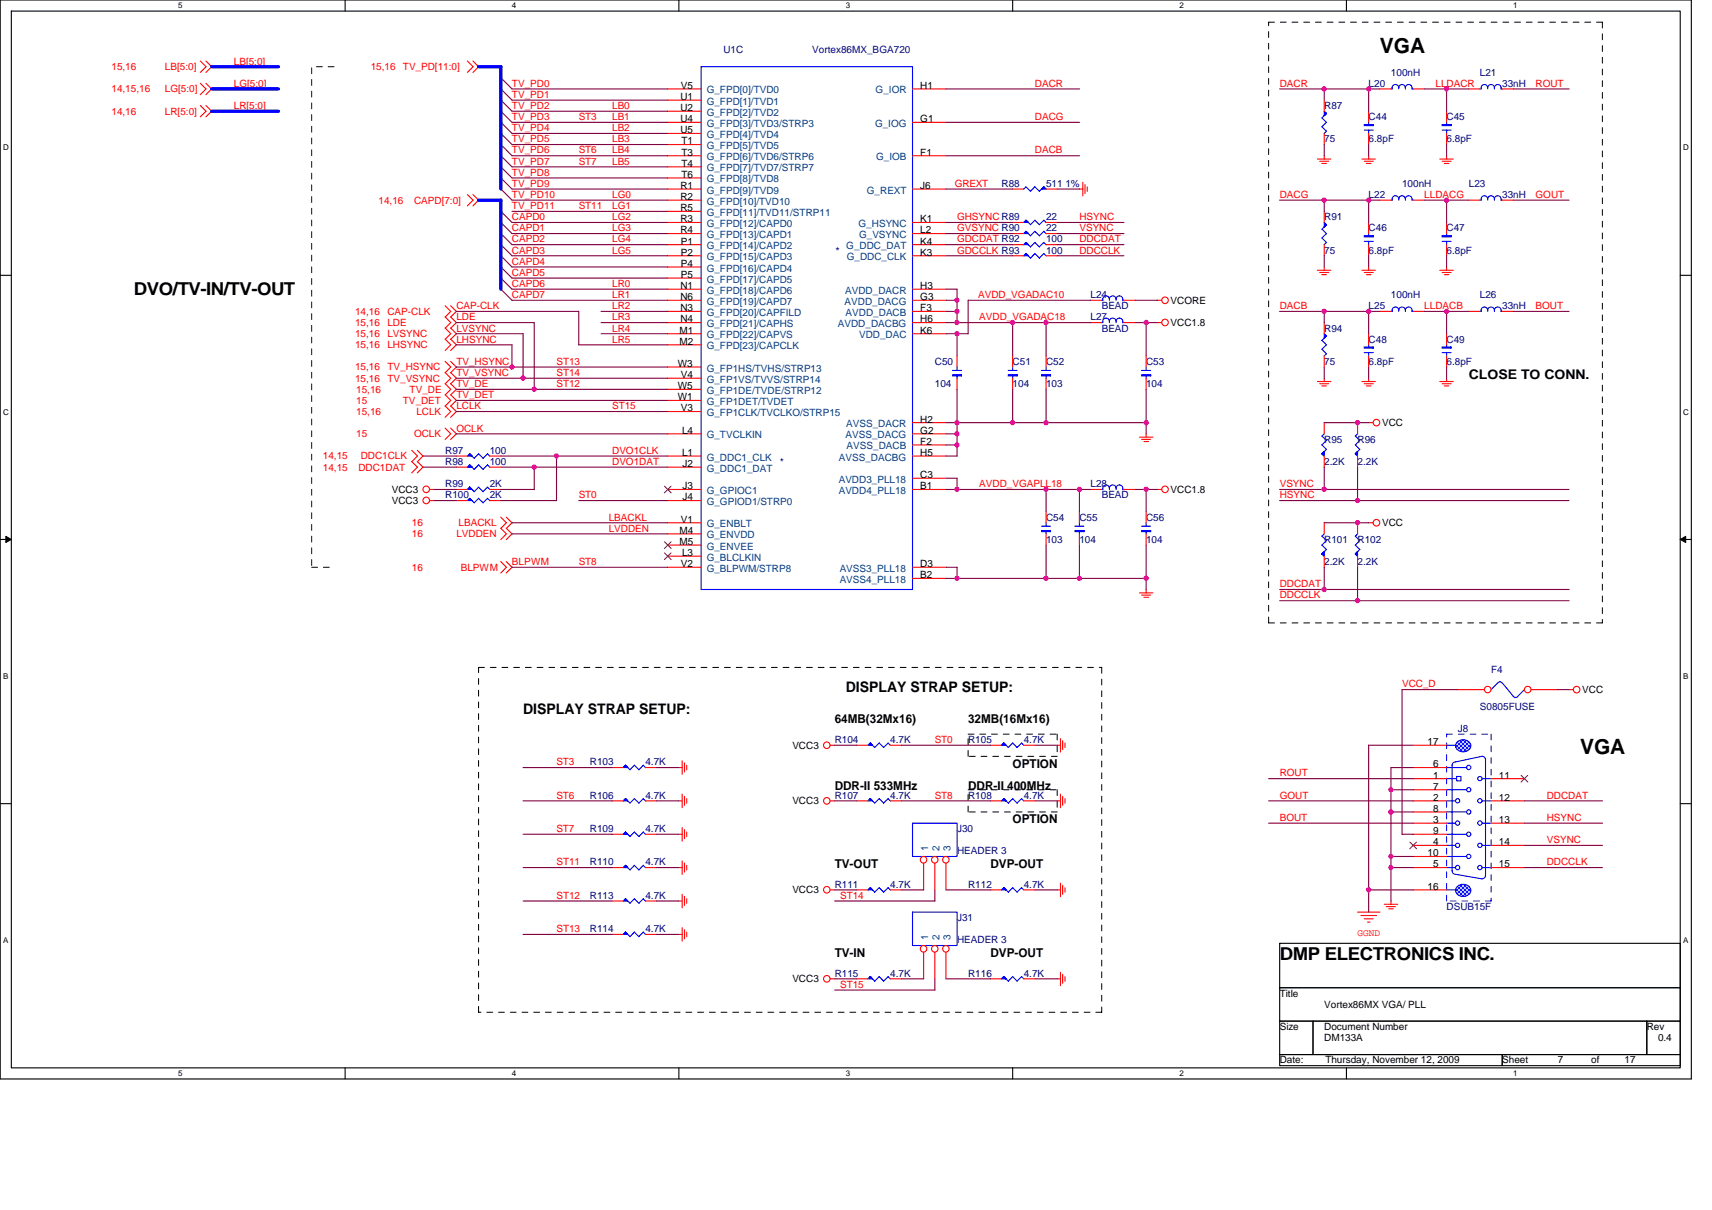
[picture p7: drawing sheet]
<svg xmlns="http://www.w3.org/2000/svg" width="297mm" height="210mm" viewBox="0 0 297 210" stroke-linecap="round" stroke-linejoin="round" font-family="sans-serif">
<path d="M0 0h293.5v187.2h-293.5zM2 1.9h289.5v183.4h-289.5z" fill="none" stroke="#000" stroke-width=".19"/>
<g fill="#fff">
<path d="M30.9 .2h.8v1.6h-.8z"/>
<path d="M30.9 185.5h.8v1.6h-.8z"/>
</g>
<path d="M59.9 0v1.9M59.9 185.3v1.9" fill="none" stroke="#000" stroke-width=".19"/>
<g fill="#fff">
<path d="M88.8 .2h.8v1.6h-.8z"/>
<path d="M88.8 185.5h.8v1.6h-.8z"/>
</g>
<path d="M117.8 0v1.9M117.8 185.3v1.9" fill="none" stroke="#000" stroke-width=".19"/>
<g fill="#fff">
<path d="M146.7 .2h.8v1.6h-.8z"/>
<path d="M146.7 185.5h.8v1.6h-.8z"/>
</g>
<path d="M175.7 0v1.9M175.7 185.3v1.9" fill="none" stroke="#000" stroke-width=".19"/>
<g fill="#fff">
<path d="M204.7 .2h.7v1.6h-.7z"/>
<path d="M204.7 185.5h.7v1.6h-.7z"/>
</g>
<path d="M233.6 0v1.9M233.6 185.3v1.9" fill="none" stroke="#000" stroke-width=".19"/>
<g fill="#fff">
<path d="M262.6 .2h.7v1.6h-.7z"/>
<path d="M262.6 185.5h.7v1.6h-.7z"/>
<path d="M.5 24.8h1v1.6h-1z"/>
<path d="M292 24.8h1v1.6h-1z"/>
<path d="M.5 70.7h1v1.5h-1z"/>
<path d="M292 70.7h1v1.5h-1z"/>
</g>
<path d="M0 47.8h2M291.5 47.8h2" fill="none" stroke="#000" stroke-width=".19"/>
<g fill="#fff">
<path d="M.5 116.5h.9v1.6h-.9z"/>
<path d="M292 116.5h.9v1.6h-.9z"/>
</g>
<path d="M0 93.6h2M291.5 93.6h2" fill="none" stroke="#000" stroke-width=".19"/>
<path d="M1 93.1l1 .5-1 .5zM291.5 93.6l1-.5v1z" fill="#000" stroke="#000" stroke-width=".17"/>
<g fill="#fff">
<path d="M.5 162.4h.9v1.5h-.9z"/>
<path d="M292 162.4h.9v1.5h-.9z"/>
</g>
<path d="M0 139.5h2M291.5 139.5h2M222 163.7h69.5v7.7h-69.5zM222 171.4h69.5v5.8h-69.5zM222 177.2h5.8v5.8h-5.8zM227.8 177.2h57.9v5.8h-57.9zM285.7 177.2h5.8v5.8h-5.8zM222 183h38.6v1.9h-38.6zM260.6 183h30.9v1.9h-30.9z" fill="none" stroke="#000" stroke-width=".19"/>
<g fill="none" stroke="#000" stroke-width=".17" stroke-dasharray="1 1 1 1 1 1 1 1">
<path d="M58 11.6h-3.9v86.8M220.1 3.9h57.9M278 3.9v104.2M54.1 98.4h3.9M83 115.8h108.2M191.2 115.8v59.9M220.1 108.1v-104.2M278 108.1h-57.9M168 127.4h15.4M168 131.3v-3.9M168 137.1h15.4M183.4 127.4v3.9"/>
<path d="M183.4 131.3h-15.4M183.4 137.1v3.8M168 140.9v-3.8M183.4 140.9h-15.4M83 175.7v-59.9M191.2 175.7h-108.2"/>
</g>
<g fill="none" stroke="#f00" stroke-width=".19">
<path d="M34.8 14.5l.9 .9-.9 1M34.8 18.3l.9 1-.9 1M34.8 10.6l.9 1-.9 1M35.7 14.5l1 .9-1 1M35.7 18.3l1 1-1 1M35.7 10.6l1 1-1 1M81.1 10.6l1 1-1 1M82.1 10.6l.9 1-.9 1M115.9 15.4h5.7M115.9 17.4h5.7M115.9 19.3h5.7M158.3 15.4h5.8"/>
<path d="M229.8 17.4v1.9M237.5 19.3v1.9M239.4 15.4h1.9M245.2 15.4h1.9M251 19.3v1.9M254.8 15.4h2M260.6 15.4h2M81.1 33.8l1 .9-1 1M82.1 33.8l.9 .9-.9 1M115.9 32.8h5.7M115.9 34.7h5.7M115.9 36.7h5.7"/>
<path d="M115.9 38.6h5.7M115.9 21.2h5.7M115.9 23.2h5.7M115.9 25.1h5.7M115.9 27h5.7M115.9 29h5.7M115.9 30.9h5.7M158.3 32.8h5.8M158.3 38.6h5.8M158.3 21.2h5.8M158.3 27h5.8M175.7 32.8h1.9"/>
<path d="M175.7 38.6h1.9M181.5 32.8h1.9M181.5 38.6h1.9M187.3 32.8h.6M187.9 31.6v2.4M188.3 32v1.6M188.6 32.4v.8M228.6 27.6h2.3M229 28h1.5M229.3 28.4h.8M229.8 23.2v1.9M229.8 27v.6"/>
<path d="M229.8 36.7v1.9M236.3 27.6h2.3M236.7 28h1.6M237.1 28.4h.8M237.5 23.2v1.9M237.5 38.6v1.9M237.5 27v.6M239.4 34.7h1.9M245.2 34.7h1.9M249.8 27.6h2.4M250.2 28h1.6M250.6 28.4h.8"/>
<path d="M251 23.2v1.9M251 38.6v1.9M251 27v.6M254.8 34.7h2M260.6 34.7h2M77.2 56.9l1 1-1 1M77.2 58.8l1 1-1 1M77.2 55l1 1-1 1M77.2 53.1l1 .9-1 1M78.2 56.9l1 1-1 1M78.2 58.8l1 1-1 1M78.2 55l1 1-1 1"/>
<path d="M78.2 53.1l1 .9-1 1M115.9 56h5.7M115.9 52.1h5.7M115.9 44.4h5.7M115.9 42.5h5.7M115.9 40.5h5.7M115.9 46.3h5.7M115.9 48.3h5.7M115.9 50.2h5.7M115.9 54h5.7M115.9 57.9h5.7M115.9 59.8h5.7"/>
<path d="M158.3 56h5.8M158.3 52.1h5.8M158.3 44.4h5.8M158.3 42.5h5.8M158.3 40.5h5.8M158.3 50.2h5.8M158.3 54h5.8M158.3 57.9h5.8M175.7 44.4h1.9M175.7 42.5h1.9M175.7 40.5h1.9M181.5 44.4h1.9"/>
<path d="M181.5 42.5h1.9M181.5 40.5h1.9M189.2 56h2M189.2 52.1h2M195 56h1.9M195 52.1h1.9M200.8 56h.8M200.8 52.1h.8M228.6 46.9h2.3M229 47.3h1.5M229.3 47.7h.8M229.8 46.3v.6"/>
<path d="M229.8 42.5v1.9M229.8 56v1.9M236.3 46.9h2.3M236.7 47.3h1.6M237.1 47.7h.8M237.5 42.5v1.9M237.5 46.3v.6M237.5 57.9v1.9M239.4 54h1.9M245.2 54h1.9M249.8 46.9h2.4M250.2 47.3h1.6"/>
<path d="M250.6 47.7h.8M251 46.3v.6M251 42.5v1.9M251 57.9v1.9M254.8 54h2M260.6 54h2M71.4 78.1l1 1-1 1 1 1-1 1M72.4 78.1l1 1-1 1 1 1-1 1M77.2 70.4l1 1-1 1M77.2 74.3l1 1-1 1M77.2 66.6l1 1-1 .9M77.2 68.5l1 1-1 1"/>
<path d="M77.2 62.7l1 1-1 1M77.2 64.6l1 1-1 1M78.2 70.4l1 1-1 1M78.2 74.3l1 1-1 1M78.2 66.6l1 1-1 .9M78.2 68.5l1 1-1 1M78.2 62.7l1 1-1 1M78.2 64.6l1 1-1 1M79.2 79.1h1.9M85 79.1h1.9M115.9 79.1h5.7M115.9 71.4h5.7"/>
<path d="M115.9 67.6h5.7M115.9 69.5h5.7M115.9 63.7h5.7M115.9 65.6h5.7M115.9 75.3h5.7M158.3 73.3h5.8M158.3 79.1h5.8M158.3 75.3h5.8M158.3 77.2h5.8M166 61.8v1.9M166 65.6v2M175.7 61.8v1.9"/>
<path d="M175.7 65.6v2M181.5 61.8v1.9M181.5 65.6v2M197.7 75.9h2.3M198.1 76.2h1.5M198.5 76.6h.8M198.9 61.8v1.9M198.9 65.6v2M198.9 75.3v.6M228.6 66.2h2.3M229 66.6h1.5M229.3 67h.8"/>
<path d="M229.8 65.6v.6M229.8 61.8v1.9M229.8 73.3v2M229.8 79.1v2M235.5 73.3v2M235.5 79.1v2M236.3 66.2h2.3M236.7 66.6h1.6M237.1 67h.8M237.4 73.3h.8M237.5 61.8v1.9M237.5 65.6v.6"/>
<path d="M249.8 66.2h2.4M250.2 66.6h1.6M250.6 67h.8M251 65.6v.6M251 61.8v1.9M74.5 84.9h.9M74.5 86.9h.9M79.2 84.9h1.9M79.2 86.9h1.9M79.2 81.1h1.9M85 84.9h1.9M85 86.9h1.9"/>
<path d="M85 81.1h1.9M86.9 97.5l1 .9-1 1M86.9 91.7l1 .9-1 1M86.9 89.7l1 1-1 1M87.8 97.5l1 .9-1 1M87.8 91.7l1 .9-1 1M87.8 89.7l1 1-1 1M115.9 90.7h5.7M115.9 84.9h5.7M115.9 86.9h5.7M115.9 96.5h5.7M115.9 98.4h5.7"/>
<path d="M115.9 81.1h5.7M115.9 92.6h5.7M115.9 94.6h5.7M158.3 84.9h5.8M158.3 98.4h5.8M158.3 83h5.8M181.5 88.8v1.9M181.5 92.6v2M187.3 88.8v1.9M187.3 92.6v2M189.2 84.9h2M195 84.9h1.9"/>
<path d="M198.9 88.8v1.9M198.9 92.6v2M200.8 84.9h.8M229.8 90.7v1.9M229.8 96.5v1.9M235.5 90.7v1.9M235.5 96.5v1.9M237.4 90.7h.8M158.3 100.4h5.8M197.7 102.9h2.3M198.1 103.3h1.5M198.5 103.7h.8"/>
<path d="M198.9 102.3v.6M252.9 119.7h4.7M265.7 119.7h4.6M272.2 119.7h.8M106.2 133.2h1.9M106.2 139h1.9M112 133.2h1.9M112 139h1.9M117.8 133.2h.6M117.8 139h.6M118.4 132v2.4M118.4 137.8v2.4"/>
<path d="M118.8 132.4v1.6M118.8 138.2v1.6M119.1 132.8v.8M119.1 138.6v.8M144 129.3h.8M144 139h.8M148.7 129.3h1.9M148.7 139h1.9M154.5 129.3h1.9M154.5 139h1.9M171.8 129.3h2M171.8 139h2"/>
<path d="M177.6 129.3h2M177.6 139h2M183.4 129.3h.6M183.4 139h.6M184 128.2v2.3M184 137.8v2.4M184.4 128.5v1.6M184.4 138.2v1.6M184.8 128.9v.8M184.8 138.6v.8M245.2 129.3h5.8M245.2 133.2h5.8"/>
<path d="M245.2 139h5.8M245.2 135.1h5.8M245.2 137.1h5.8M258.7 139h5.8M258.7 135.1h5.8M106.2 144.8h1.9M106.2 150.6h1.9M106.2 156.4h1.9M112 144.8h1.9M112 150.6h1.9M112 156.4h1.9M117.8 144.8h.6"/>
<path d="M117.8 150.6h.6M117.8 156.4h.6M118.4 143.6v2.4M118.4 149.4v2.3M118.4 155.2v2.3M118.8 144v1.5M118.8 149.8v1.5M118.8 155.6v1.5M119.1 144.4v.8M119.1 150.2v.8M119.1 156v.8M144 154.4h.8"/>
<path d="M148.7 154.4h1.9M154.5 154.4h1.9M160.2 149.8v4.6M162.2 149.8v4.6M164.1 149.8v4.6M171.8 154.4h2M177.6 154.4h2M183.4 154.4h.6M184 153.3v2.3M184.4 153.6v1.6M184.8 154.1v.7M235.5 158.3h3.9"/>
<path d="M236.1 158.9h2.7M236.7 159.4h1.5M240.2 156.9h2.3M240.5 157.3h1.6M241 157.7h.7M241.3 156.4v.6M245.2 144.8h5.8M245.2 150.6h5.8M245.2 154.4h5.8M245.2 140.9h5.8M245.2 142.9h5.8M245.2 146.7h5.8"/>
<path d="M245.2 148.6h5.8M258.7 150.6h5.8M258.7 142.9h5.8M258.7 146.7h5.8M106.2 162.2h1.9M112 162.2h1.9M117.8 162.2h.6M118.4 161v2.3M118.8 161.4v1.5M119.1 161.8v.8M144 169.9h.8M148.7 169.9h1.9"/>
<path d="M154.5 169.9h1.9M160.2 165.2v4.7M162.2 165.2v4.7M164.1 165.2v4.7M171.8 169.9h2M177.6 169.9h2M183.4 169.9h.6M184 168.7v2.3M184.4 169.1v1.5M184.8 169.5v.8M237.3 160h.4"/>
<circle cx="202.1" cy="52.1" r=".57"/>
<circle cx="202.1" cy="56" r=".57"/>
<circle cx="238.8" cy="73.3" r=".57"/>
<circle cx="74" cy="86.8" r=".57"/>
<circle cx="74" cy="84.9" r=".57"/>
<circle cx="202.1" cy="84.9" r=".57"/>
<circle cx="238.8" cy="90.7" r=".57"/>
<circle cx="258.1" cy="119.7" r=".57"/>
<circle cx="265.1" cy="119.7" r=".57"/>
<circle cx="273.6" cy="119.7" r=".57"/>
<circle cx="143.4" cy="129.3" r=".57"/>
<circle cx="143.4" cy="139" r=".57"/>
<circle cx="143.4" cy="154.4" r=".57"/>
<circle cx="160.2" cy="149.2" r=".57"/>
<circle cx="162.2" cy="149.2" r=".57"/>
<circle cx="164.1" cy="149.2" r=".57"/>
<circle cx="143.4" cy="169.9" r=".57"/>
<circle cx="160.2" cy="164.7" r=".57"/>
<circle cx="162.2" cy="164.7" r=".57"/>
<circle cx="164.1" cy="164.7" r=".57"/>
</g>
<g fill="none" stroke="#00f" stroke-width=".19">
<path d="M121.6 11.6h36.7v90.7h-36.7zM229.8 19.3l.4 .4-.9 .8M242.7 15.2v.2M242.7 15.2a.57 .57 0 0 1 .6-.5 .57 .57 0 0 1 .5 .5M242.7 15.2a.6 .6 0 0 0-.7-.5 .6 .6 0 0 0-.5 .8l-.2-.1M243.8 15.2v.3M243.8 15.2a.6 .6 0 0 1 .8-.5 .6 .6 0 0 1 .4 .8l.2-.1M258.1 15.2v.2M258.1 15.2a.58 .58 0 0 1 .6-.5 .58 .58 0 0 1 .6 .5M258.1 15.2a.59 .59 0 0 0-.7-.5 .59 .59 0 0 0-.4 .8l-.3-.1M259.3 15.2v.3M259.3 15.2a.6 .6 0 0 1 .7-.5 .6 .6 0 0 1 .5 .8"/>
<path d="M260.4 15.4h.2M178 32.4l.8 .8M178 32.4l-.4 .4M179.5 32.4l.8 .8M179.6 32.4l-.8 .8M179.6 38.2l-.8 .8-.8-.8-.4 .4M181.1 32.4l.4 .4M181.1 32.4l-.8 .8M181.1 38.2l.4 .4M181.1 38.2l-.7 .8-.8-.8M229.4 20.5l.8 .8M229.4 22l.8 .8"/>
<path d="M229.4 39.8l.8 .8M229.8 38.6l.4 .4-.9 .8M230.1 21.2l-.8 .8M230.1 22.8l-.4 .4M236.7 22.6h1.6M237.5 21.2v.4M237.5 22.6v.6M242.7 34.5v.2M242.7 34.5a.57 .57 0 0 1 .6-.5 .57 .57 0 0 1 .5 .5M242.7 34.5a.6 .6 0 0 0-.7-.5 .6 .6 0 0 0-.5 .8l-.2-.1M243.8 34.5v.3M243.8 34.5a.6 .6 0 0 1 .8-.5 .6 .6 0 0 1 .4 .8l.2-.1"/>
<path d="M250.2 22.6h1.6M251 21.2v.4M251 22.6v.6M258.1 34.5v.2M258.1 34.5a.58 .58 0 0 1 .6-.5 .58 .58 0 0 1 .6 .5M258.1 34.5a.59 .59 0 0 0-.7-.5 .59 .59 0 0 0-.4 .8l-.3-.1M259.3 34.5v.3M259.3 34.5a.6 .6 0 0 1 .7-.5 .6 .6 0 0 1 .5 .8M260.4 34.7h.2M178 40.2l.8 .7M178 40.1l-.4 .4M178 44l-.4 .4"/>
<path d="M179.6 40.2l.8 .7M179.6 40.1l-.8 .8M179.6 44l-.8 .8-.8-.8M179.6 42.1l-.8 .8-.8-.8-.4 .4M181.1 40.2l.4 .4M181.1 44l.4 .4M181.1 42.1l.4 .4M181.1 40.1l-.8 .8M181.1 44l-.7 .8-.8-.8M181.1 42.1l-.7 .8-.8-.8M191.1 52.1h.2M191.3 55.8v.2h-.2"/>
<path d="M192.5 51.9v.2M192.5 55.8v.2M192.5 55.8a.58 .58 0 0 1 .6-.6 .58 .58 0 0 1 .6 .6 .58 .58 0 0 1 .5-.6 .58 .58 0 0 1 .6 .6M192.5 51.9a.58 .58 0 0 1 .6-.5 .58 .58 0 0 1 .6 .5M192.5 55.8a.57 .57 0 0 0-.6-.6 .57 .57 0 0 0-.6 .6M192.5 51.9a.59 .59 0 0 0-.7-.5 .59 .59 0 0 0-.5 .7M193.7 51.9v.2M193.7 55.8v.2M193.7 51.9a.6 .6 0 0 1 .7-.5 .6 .6 0 0 1 .4 .7M194.8 52.1h.2M194.8 55.8v.2h.2M229.4 41.3l.8 .8"/>
<path d="M229.4 59.1l.8 .8-.9 .7M229.8 57.9l.4 .4-.9 .8M230.1 40.5l-.8 .8M230.1 42.1l-.4 .4M236.7 41.9h1.6M237.5 40.5v.4M237.5 41.9v.6M237.5 59.8v.4M242.7 53.8v.2M242.7 53.8a.57 .57 0 0 1 .6-.5 .57 .57 0 0 1 .5 .5M242.7 53.8a.6 .6 0 0 0-.7-.5 .6 .6 0 0 0-.5 .8l-.2-.1M243.8 53.8v.3"/>
<path d="M243.8 53.8a.6 .6 0 0 1 .8-.5 .6 .6 0 0 1 .4 .8l.2-.1M250.2 41.9h1.6M251 40.5v.4M251 41.9v.6M251 59.8v.4M258.1 53.8v.2M258.1 53.8a.58 .58 0 0 1 .6-.5 .58 .58 0 0 1 .6 .5M258.1 53.8a.59 .59 0 0 0-.7-.5 .59 .59 0 0 0-.4 .8l-.3-.1M259.3 53.8v.3M259.3 53.8a.6 .6 0 0 1 .7-.5 .6 .6 0 0 1 .5 .8M260.4 54h.2M81.5 78.8l.8 .7"/>
<path d="M81.5 78.7l-.4 .4M83 78.8l.8 .7M83.1 78.7l-.8 .8M84.6 78.8l.4 .4M84.6 78.7l-.8 .8M165.3 64.3h1.5M166 63.7v.6M166 65.2v.5M174.9 64.3h1.6M175.7 63.7v.6M175.7 65.2v.5M180.7 64.3h1.6"/>
<path d="M181.5 63.7v.6M181.5 65.2v.5M198.1 64.3h1.5M198.9 63.7v.6M198.9 65.2v.5M229.3 77.2l.8 .8M229.3 75.6l.9 .8-.8 .8M229.3 78.7l.5 .4M229.4 60.6l.8 .8M229.8 75.3l-.4 .4M230.1 61.4l-.4 .4M230.2 78l-.8 .8"/>
<path d="M235.1 75.6l.8 .8-.8 .8 .8 .8M235.1 78.7l.4 .4M235.6 75.3l-.4 .4M235.9 78l-.7 .8M236.7 61.2h1.6M237.5 61.2v.6M250.2 61.2h1.6M251 61.2v.6M81.1 84.9l.4-.4 .8 .8M81.5 86.5l.8 .8M81.5 86.5l-.4 .4M83 80.7l.8 .8"/>
<path d="M83 86.5l.8 .8M83 84.5l.8 .8M83.1 80.7l-.8 .8-.8-.8-.4 .4M83.1 86.5l-.8 .7M83.1 84.5l-.8 .8M84.6 86.5l.4 .4M84.6 86.5l-.8 .7M85 81.1l-.4-.4-.8 .7M85 85l-.4-.5-.8 .8M180.7 91.3h1.6M181.5 90.7v.6M181.5 92.3v.4"/>
<path d="M186.5 91.3h1.6M187.3 90.7v.6M187.3 92.3v.4M191.1 84.9h.2M192.5 84.7v.2M192.5 84.7a.58 .58 0 0 1 .6-.5 .58 .58 0 0 1 .6 .5M192.5 84.7a.59 .59 0 0 0-.7-.5 .59 .59 0 0 0-.5 .8M193.7 84.7v.3M193.7 84.7a.6 .6 0 0 1 .7-.5 .6 .6 0 0 1 .4 .8M194.8 84.9h.2M198.1 91.3h1.5M198.9 90.7v.6"/>
<path d="M198.9 92.3v.4M229.3 94.6l.9 .7-.8 .8M229.3 93l.8 .8M229.3 96.1l.5 .4M229.8 92.6l-.4 .4M230.2 93.8l-.8 .8M235.1 94.6l.8 .7-.8 .8 .4 .4M235.6 92.6l-.5 .4 .8 .8M235.9 93.8l-.7 .8M259.9 118.5l-1.2 1.2M259.9 118.5a.4 .4 0 0 1 .7 0M260.6 118.5l2 2.4"/>
<path d="M264.5 119.7l-1.2 1.2M108.5 132.8l-.4 .4M110.1 138.6l.8 .8M110.1 132.8l.8 .8M110.1 138.6l-.8 .8-.8-.8-.4 .4M110.1 132.8l-.8 .8-.8-.8M111.6 138.6l.4 .4M111.6 132.8l.4 .4M111.6 138.6l-.8 .8M111.6 132.8l-.8 .8M151 138.6l.8 .8 .8-.8 .7 .8M151 128.9l.8 .8"/>
<path d="M151 138.6l-.4 .4M151 128.9l-.4 .4M152.5 128.9l.8 .8M152.6 128.9l-.8 .8M154.1 138.6l.4 .4M154.1 128.9l.4 .4M154.1 138.6l-.8 .8M154.1 128.9l-.8 .8M174.2 128.9l.8 .8M174.2 138.6l.8 .8M174.2 128.9l-.4 .4M174.2 138.6l-.4 .4"/>
<path d="M174.9 139.4l.8-.8 .8 .8M175.7 128.9l.8 .8M175.7 128.9l-.8 .8M177.2 128.9l.4 .4M177.2 138.6l.4 .4M177.3 128.9l-.8 .8M177.3 138.6l-.8 .8M251 129.3h1.5M251 139h1.6M251 137.1h3.5M251 135.1h1.6M251 133.2h3.5"/>
<path d="M251.9 132.8v18.4M252.7 134.7h.8v.8h-.8zM257.2 131.3a.59 .59 0 0 1 .5 .5M257.2 139h1.5M257.2 135.1h1.5M257.2 131.2l-5 1.1-.3 .5M257.7 131.6v20.3a.61 .61 0 0 1-.5 .6M262.5 120.8l.4 .2 .5-.1M108.1 150.6l.4-.4 .8 .8M108.5 156l.8 .8M108.5 156l-.4 .4M110.1 144.4l.8 .8"/>
<path d="M110.1 150.2l.8 .8M110.1 156l.8 .8M110.1 144.4l-.8 .8-.8-.8-.4 .4M110.1 150.2l-.8 .8M110.1 156l-.8 .7M111.6 144.4l.4 .4M111.6 150.2l.4 .4M111.6 156l.4 .4M111.6 144.4l-.8 .8M111.6 150.2l-.8 .8M111.6 156l-.8 .7M151 154.1l.8 .7"/>
<path d="M151 154l-.4 .4M152.5 154.1l.8 .7M152.6 154l-.8 .8M154.1 154.1l.4 .4M154.1 154l-.8 .8M158.3 158.3h7.7v5.8h-7.7zM158.3 142.9h7.7v5.7h-7.7zM174.2 154.1l.8 .7M174.2 154l-.4 .4M175.7 154.1l.8 .7M175.7 154l-.8 .8M177.2 154.1l.4 .4"/>
<path d="M177.3 154l-.8 .8M251 154.4h1.5M251 150.6h1.5M251 148.6h3.5M251 146.7h1.6M251 144.8h3.5M251 142.9h1.6M251 140.9h3.5M251.9 151.1a.59 .59 0 0 0 .6 .6l4.7 .8M257.2 146.7h1.5M257.2 142.9h1.5M257.2 150.6h1.5"/>
<path d="M108.1 162.2l.4-.5 .8 .9M110.1 161.8l.8 .8M110.1 161.7l-.8 .8M111.6 161.8l.4 .4M111.6 161.7l-.8 .8M151 169.5l.8 .8M151 169.5l-.4 .4M151.8 170.3l.8-.8 .7 .8M154.1 169.5l.4 .4M154.1 169.5l-.8 .8M174.2 169.5l.8 .8M174.2 169.5l-.4 .4"/>
<path d="M174.9 170.3l.8-.8 .8 .8M177.2 169.5l.4 .4M177.3 169.5l-.8 .8"/>
<circle cx="252.9" cy="139" r=".38"/>
<circle cx="254.8" cy="133.2" r=".38"/>
<circle cx="254.8" cy="137" r=".38"/>
<circle cx="256.8" cy="135.1" r=".38"/>
<circle cx="256.8" cy="139" r=".38"/>
<circle cx="252.9" cy="142.8" r=".38"/>
<circle cx="252.9" cy="150.6" r=".38"/>
<circle cx="252.9" cy="146.7" r=".38"/>
<circle cx="254.8" cy="140.9" r=".38"/>
<circle cx="254.8" cy="144.8" r=".38"/>
<circle cx="254.8" cy="148.6" r=".38"/>
<circle cx="256.8" cy="150.6" r=".38"/>
<circle cx="256.8" cy="142.8" r=".38"/>
<circle cx="256.8" cy="146.7" r=".38"/>
</g>
<g fill="#00f" stroke="#00f" stroke-width=".19">
<path d="M174.2 128.9l.3 .4h-.7l.4-.4 .3 .4z" fill-rule="evenodd"/>
<path d="M150.6 169.9l.4-.4 .4 .4-.4-.4 .4 .4z" fill-rule="evenodd"/>
<path d="M108.5 144.4l.4 .4h-.8l.4-.4 .4 .4z" fill-rule="evenodd"/>
<path d="M250.2 40.9v.2h1.6v-.2z" fill-rule="evenodd"/>
<path d="M198.1 65v.2h1.5v-.2z" fill-rule="evenodd"/>
<path d="M229.8 19.3l.3 .4-.3 .4 .3-.4-.3 .4z" fill-rule="evenodd"/>
<path d="M235.5 95.7v.8l-.3-.4z" fill-rule="evenodd"/>
<path d="M180.7 92.1v.2h1.6v-.2z" fill-rule="evenodd"/>
<path d="M180.7 65v.2h1.6v-.2z" fill-rule="evenodd"/>
<path d="M108.5 138.6l.4 .4h-.8l.4-.4 .4 .4z" fill-rule="evenodd"/>
<path d="M250.2 60.2v.2h1.6v-.2z" fill-rule="evenodd"/>
<path d="M108.5 150.2l.4 .4h-.8l.4-.4 .4 .4z" fill-rule="evenodd"/>
<path d="M178 40.2l.4 .3h-.8l.4-.3 .4 .3z" fill-rule="evenodd"/>
<path d="M180.7 32.8l.4-.4 .4 .4h-.8l.4-.4z" fill-rule="evenodd"/>
<path d="M178 44l.4 .4h-.8l.4-.4 .4 .4z" fill-rule="evenodd"/>
<path d="M236.7 40.9v.2h1.5v-.2z" fill-rule="evenodd"/>
<path d="M198.1 92.1v.2h1.5v-.2z" fill-rule="evenodd"/>
<path d="M150.6 154.4l.4-.3 .4 .3-.4-.3 .4 .3z" fill-rule="evenodd"/>
<path d="M150.6 139l.4-.4 .4 .4-.4-.4 .4 .4z" fill-rule="evenodd"/>
<path d="M229.8 38.6l.3 .4-.3 .4 .3-.4-.3 .4z" fill-rule="evenodd"/>
<path d="M108.5 161.8l.4 .4h-.8l.4-.4 .4 .4z" fill-rule="evenodd"/>
<path d="M250.2 21.6v.2h1.6v-.2z" fill-rule="evenodd"/>
<path d="M81.5 80.7l.4 .4h-.8l.4-.4 .4 .4z" fill-rule="evenodd"/>
<path d="M165.3 65v.2h1.5v-.2z" fill-rule="evenodd"/>
<path d="M229.8 57.9l.3 .4-.3 .4 .3-.4-.3 .4z" fill-rule="evenodd"/>
<path d="M252.8 128.8a1.42 1.42 0 0 1 2.4 .6 1.37 1.37 0 0 1-1.3 1.1 1.37 1.37 0 0 1-1.4-1.1z" fill-rule="evenodd"/>
<path d="M252.8 153.9a1.41 1.41 0 0 1 2.4 .6 1.37 1.37 0 0 1-1.3 1.1 1.37 1.37 0 0 1-1.4-1.1z" fill-rule="evenodd"/>
<path d="M108.5 132.8l.4 .4h-.8l.4-.4 .4 .4z" fill-rule="evenodd"/>
<path d="M186.5 92.1v.2h1.6v-.2z" fill-rule="evenodd"/>
<path d="M236.7 21.6v.2h1.5v-.2z" fill-rule="evenodd"/>
<path d="M229.8 95.7v.8l-.4-.4z" fill-rule="evenodd"/>
<path d="M81.5 86.5l.4 .4h-.8l.4-.4 .4 .4z" fill-rule="evenodd"/>
<path d="M150.6 129.3l.4-.4 .4 .4-.4-.4 .4 .4z" fill-rule="evenodd"/>
<path d="M229.4 78.8l.4-.4v.7l-.4-.3 .4-.4z" fill-rule="evenodd"/>
<path d="M174.2 154.1l.3 .3h-.7l.4-.3 .3 .3z" fill-rule="evenodd"/>
<path d="M81.5 78.8l.4 .3h-.8l.4-.3 .4 .3z" fill-rule="evenodd"/>
<path d="M174.9 65v.2h1.6v-.2z" fill-rule="evenodd"/>
<path d="M174.2 138.6l.3 .4h-.7l.4-.4 .3 .4z" fill-rule="evenodd"/>
<path d="M177.6 38.6l.4-.4 .4 .4-.4-.4 .4 .4z" fill-rule="evenodd"/>
<path d="M236.7 60.2v.2h1.5v-.2z" fill-rule="evenodd"/>
<path d="M108.5 156l.4 .4h-.8l.4-.4 .4 .4z" fill-rule="evenodd"/>
<path d="M235.2 78.8l.3-.4v.7l-.3-.3 .3-.4z" fill-rule="evenodd"/>
<path d="M174.2 169.5l.3 .4h-.7l.4-.4 .3 .4z" fill-rule="evenodd"/>
<path d="M81.5 84.5l.4 .4h-.8l.4-.4 .4 .4z" fill-rule="evenodd"/>
<path d="M177.6 42.5l.4-.4 .4 .4-.4-.4 .4 .4z" fill-rule="evenodd"/>
</g>
<path d="M115.3 95.9l1.2 1.2M115.3 94l1.2 1.2M115.3 84.4l1.2 1.1M116.4 95.9l-1.1 1.2M116.4 94l-1.1 1.2M116.4 84.4l-1.1 1.1M263.9 134.6l1.2 1.1M265.1 134.6l-1.2 1.1M244.6 146.1l1.2 1.2M245.8 146.1l-1.2 1.2" fill="none" stroke="#804000" stroke-width=".17"/>
<path d="M251 127.4h7.7M258.7 127.4v29M251 156.4v-29M258.7 156.4h-7.7" fill="none" stroke="#00f" stroke-width=".17" stroke-dasharray="1 1 1 1 1 1 1 1"/>
<g fill="none" stroke="#800040" stroke-width=".19">
<path d="M86.9 13.5l1.9 1.9h27.1M86.9 15.4l1.9 2h27.1M86.9 17.4l1.9 1.9h27.1M86.9 19.3l1.9 1.9h27.1M164.1 15.4h23.2M222 15.4h17.4M229.8 15.4v2M237.5 15.4v3.9M251 15.4v3.9M254.8 15.4h-7.7M262.6 15.4h9.6M86.9 36.7l1.9 1.9h27.1"/>
<path d="M86.9 38.6l1.9 1.9h27.1M86.9 21.2l1.9 2h27.1M86.9 23.1l1.9 2h27.1M86.9 25.1l1.9 1.9h27.1M86.9 27l1.9 2h27.1M86.9 28.9l1.9 2h27.1M86.9 30.9l1.9 1.9h27.1M86.9 32.8l1.9 1.9h27.1M88.8 36.7h27.1M164.1 38.6h11.6M164.1 32.8h11.6M164.1 21.2h23.2"/>
<path d="M164.1 27h23.2M183.4 38.6h11.6M183.4 32.8h3.9M222 34.7h17.4M229.8 25.1v1.9M229.8 34.7v2M237.5 25.1v1.9M237.5 34.7v3.9M247.1 34.7h7.7M251 25.1v1.9M251 34.7v3.9M262.6 34.7h9.6"/>
<path d="M79.2 54h21.2M79.2 56h13.5M79.2 57.9h11.6v7.7M79.2 59.8h9.6M86.9 40.5l1.9 2h27.1M86.9 42.4l1.9 2h27.1M86.9 44.4l1.9 1.9h27.1M86.9 46.3l1.9 2h27.1M86.9 48.2l1.9 2h27.1M86.9 50.2l1.9 1.9h27.1M88.8 59.8v3.9M92.7 56v11.6"/>
<path d="M100.4 59.8h15.5M100.4 54v5.8M104.3 54h11.6M104.3 56h11.6M104.3 57.9h11.6M164.1 56h25.1M164.1 40.5h11.6M164.1 44.4h11.6M164.1 42.5h11.6M164.1 54h2M164.1 50.2h2M164.1 52.1h2"/>
<path d="M166 50.2v5.8M166 57.9v3.9M175.7 56v5.8M181.5 56v5.8M183.4 40.5h11.6M183.4 44.4h11.6M183.4 42.5h11.6M189.2 52.1h-21.2v5.8h-3.9M196.9 56h3.9M196.9 52.1h3.9M198.9 56v5.8M222 54h17.4"/>
<path d="M229.8 44.4v1.9M229.8 54v2M237.5 44.4v1.9M237.5 54v3.9M247.1 54h7.7M251 44.4v1.9M251 54v3.9M262.6 54h9.6M73.4 79.1h5.8M79.2 67.6h36.7M79.2 63.7h36.7M79.2 65.6h36.7"/>
<path d="M79.2 69.5h36.7M79.2 71.4h36.7M79.2 75.3h36.7M96.6 79.1v7.8h-9.7M115.9 79.1h-29M164.1 73.3h34.8M164.1 75.3h2M164.1 77.2h2M164.1 79.1h2M166 67.6v11.6M175.7 67.6v5.8M181.5 67.6v5.8"/>
<path d="M198.9 67.6v7.7M229.7 73.3h7.8M229.8 63.7v1.9M237.5 63.7v1.9M251 63.7v1.9M73.4 81.1h5.8M75.3 84.9h3.9M75.3 86.9h3.9M86.9 84.9h5.8M86.9 81.1h29M88.8 90.7h27.1M88.8 92.6h27.1"/>
<path d="M88.8 98.4h27.1M92.7 81.1v3.9M100.4 86.9h15.5M164.1 84.9h25.1M164.1 83h2M164.1 98.4h2M166 83v2M166 98.4v2M181.5 84.9v3.9M181.5 94.6v5.8M187.3 84.9v3.9M187.3 94.6v5.8"/>
<path d="M196.9 84.9h3.9M198.9 84.9v3.9M198.9 94.6v7.7M222 84.9h50.2M222 86.9h50.2M229.7 90.7h7.8M229.8 98.4v3.9M229.8 81v3.9M235.5 98.4v5.8M235.5 81v5.9M164.1 100.4h34.8M252.9 119.7h-9.6v25.1h1.9"/>
<path d="M270.3 119.7h1.9M272.2 102.3h-50.2M272.2 104.2h-50.2M90.8 133.2h15.4M90.8 139h15.4M113.9 133.2h3.9M113.9 139h3.9M144.8 139h3.9M144.8 129.3h3.9M156.4 139h15.5M156.4 129.3h15.5M179.6 139h3.8"/>
<path d="M179.6 129.3h3.8M220.1 139h25.1M220.1 135.1h25.1M237.4 129.3h7.8M237.5 129.3v29M241.3 137.1h3.9M245.2 133.2h-3.9v23.2M264.5 139h13.5M90.8 156.4h15.4M90.8 150.6h15.4M90.8 144.8h15.4M113.9 156.4h3.9"/>
<path d="M113.9 150.6h3.9M113.9 144.8h3.9M144.8 156.4h17.4M144.8 154.4h3.9M156.4 154.4h3.9M162.2 154.4v2M164.1 154.4h7.8M179.6 154.4h3.8M220.1 142.9h25.1M237.5 154.4h7.7M241.3 150.6h3.9M241.3 148.6h3.9"/>
<path d="M241.3 140.9h3.9M264.5 150.6h13.5M264.5 146.7h13.5M264.5 142.9h13.5M90.8 162.2h15.4M113.9 162.2h3.9M144.8 169.9h3.9M144.8 171.8h17.4M156.4 169.9h3.9M162.2 169.9v1.9M164.1 169.9h7.8M179.6 169.9h3.8"/>
</g>
<path d="M36.7 11.6h11.6M36.7 15.4h11.6M36.7 19.3h11.6M83 11.6h3.9M86.9 11.6v21.2M83 34.7h3.9M86.9 34.7v15.5" fill="none" stroke="#00f" stroke-width=".57"/>
<g fill="#f0f" stroke="#f0f" stroke-width=".19">
<circle cx="251" cy="15.4" r=".38"/>
<circle cx="237.5" cy="15.4" r=".38"/>
<circle cx="229.7" cy="15.4" r=".38"/>
<circle cx="251" cy="34.7" r=".38"/>
<circle cx="237.5" cy="34.7" r=".38"/>
<circle cx="229.7" cy="34.7" r=".38"/>
<circle cx="251" cy="54" r=".38"/>
<circle cx="237.5" cy="54" r=".38"/>
<circle cx="229.7" cy="54" r=".38"/>
<circle cx="229.7" cy="84.9" r=".38"/>
<circle cx="235.5" cy="86.9" r=".38"/>
<circle cx="235.5" cy="104.2" r=".38"/>
<circle cx="229.7" cy="102.3" r=".38"/>
<circle cx="166" cy="84.9" r=".38"/>
<circle cx="198.9" cy="56" r=".38"/>
<circle cx="166" cy="52.1" r=".38"/>
<circle cx="166" cy="56" r=".38"/>
<circle cx="175.7" cy="56" r=".38"/>
<circle cx="181.5" cy="56" r=".38"/>
<circle cx="166" cy="54" r=".38"/>
<circle cx="198.9" cy="84.9" r=".38"/>
<circle cx="187.3" cy="84.9" r=".38"/>
<circle cx="181.5" cy="84.9" r=".38"/>
<circle cx="166" cy="57.9" r=".38"/>
<circle cx="235.5" cy="73.3" r=".38"/>
<circle cx="235.5" cy="90.7" r=".38"/>
<circle cx="166" cy="100.4" r=".38"/>
<circle cx="181.5" cy="73.3" r=".38"/>
<circle cx="198.9" cy="73.3" r=".38"/>
<circle cx="187.3" cy="100.4" r=".38"/>
<circle cx="181.5" cy="100.4" r=".38"/>
<circle cx="166" cy="75.3" r=".38"/>
<circle cx="175.7" cy="73.3" r=".38"/>
<circle cx="166" cy="73.3" r=".38"/>
<circle cx="198.9" cy="100.4" r=".38"/>
<circle cx="166" cy="77.2" r=".38"/>
<circle cx="237.5" cy="154.4" r=".38"/>
<circle cx="241.3" cy="140.9" r=".38"/>
<circle cx="241.3" cy="148.6" r=".38"/>
<circle cx="241.3" cy="137" r=".38"/>
<circle cx="241.3" cy="150.6" r=".38"/>
<circle cx="92.7" cy="67.6" r=".38"/>
<circle cx="90.7" cy="65.6" r=".38"/>
<circle cx="92.7" cy="81.1" r=".38"/>
<circle cx="96.5" cy="79.1" r=".38"/>
<circle cx="88.8" cy="63.7" r=".38"/>
</g>
<g font-size="3.7">
<text x="239.4" y="9.2">VGA</text>
<text x="274.1" y="130.8">VGA</text>
</g>
<g font-size="3.1">
<text x="23.2" y="51.1">DVO/TV-IN/TV-OUT</text>
<text x="222" y="166.6">DMP ELECTRONICS INC.</text>
</g>
<g font-size="2.5">
<text x="90.8" y="123.9">DISPLAY STRAP SETUP:</text>
<text x="146.7" y="120.1">DISPLAY STRAP SETUP:</text>
</g>
<text font-size="2.3" x="254.8" y="65.8">CLOSE TO CONN.</text>
<g font-size="2.1">
<text x="144.8" y="125.5">64MB(32Mx16)</text>
<text x="168" y="125.5">32MB(16Mx16)</text>
<text x="144.8" y="137.1">DDR-II 533MHz</text>
<text x="168" y="137.1">DDR-II 400MHz</text>
<text x="175.7" y="133.2">OPTION</text>
<text x="175.7" y="142.9">OPTION</text>
<text x="144.8" y="150.6">TV-OUT</text>
<text x="171.8" y="150.6">DVP-OUT</text>
<text x="144.8" y="166.1">TV-IN</text>
<text x="171.8" y="166.1">DVP-OUT</text>
</g>
<g font-size="1.7" fill="#f00">
<text x="40.6" y="11.2">LB[5:0]</text>
<text x="19.3" y="16">14,15,16</text>
<text x="19.3" y="12.1">15,16</text>
<text x="28.6" y="16">LG[5:0]</text>
<text x="28.6" y="12.1">LB[5:0]</text>
<text x="40.6" y="15.1">LG[5:0]</text>
<text x="64.3" y="12.1">15,16</text>
<text x="69.9" y="12.1">TV_PD[11:0]</text>
<text x="88.8" y="15.1">TV_PD0</text>
<text x="88.8" y="17">TV_PD1</text>
<text x="179.6" y="15">DACR</text>
<text x="222" y="15">DACR</text>
<text x="249.1" y="15">LLDACR</text>
<text x="266.4" y="15">ROUT</text>
<text x="19.3" y="19.9">14,16</text>
<text x="28.6" y="19.9">LR[5:0]</text>
<text x="40.6" y="18.9">LR[5:0]</text>
<text x="88.8" y="18.9">TV_PD2</text>
<text x="88.8" y="20.8">TV_PD3</text>
<text x="88.8" y="22.8">TV_PD4</text>
<text x="100.4" y="20.8">ST3</text>
<text x="106.2" y="18.9">LB0</text>
<text x="106.2" y="20.8">LB1</text>
<text x="106.2" y="22.8">LB2</text>
<text x="179.6" y="20.8">DACG</text>
<text x="88.8" y="24.7">TV_PD5</text>
<text x="88.8" y="26.6">TV_PD6</text>
<text x="88.8" y="28.6">TV_PD7</text>
<text x="100.4" y="26.6">ST6</text>
<text x="100.4" y="28.6">ST7</text>
<text x="106.2" y="24.7">LB3</text>
<text x="106.2" y="26.6">LB4</text>
<text x="106.2" y="28.6">LB5</text>
<text x="179.6" y="26.6">DACB</text>
<text x="65.7" y="35.3">14,16</text>
<text x="71.8" y="35.3">CAPD[7:0]</text>
<text x="88.8" y="30.5">TV_PD8</text>
<text x="88.8" y="32.4">TV_PD9</text>
<text x="88.8" y="34.4">TV_PD10</text>
<text x="106.2" y="34.4">LG0</text>
<text x="165.7" y="32.4">GREXT</text>
<text x="222" y="34.4">DACG</text>
<text x="247.1" y="34.4">LLDACG</text>
<text x="266.4" y="34.4">GOUT</text>
<text x="88.8" y="38.2">CAPD0</text>
<text x="88.8" y="40.2">CAPD1</text>
<text x="88.8" y="36.3">TV_PD11</text>
<text x="100.4" y="36.3">ST11</text>
<text x="106.2" y="38.2">LG2</text>
<text x="106.2" y="40.2">LG3</text>
<text x="106.2" y="36.3">LG1</text>
<text x="166" y="38.2">GHSYNC R89</text>
<text x="166" y="40.2">GVSYNC R90</text>
<text x="187.3" y="40.2">VSYNC</text>
<text x="187.3" y="38.2">HSYNC</text>
<text x="88.8" y="42.1">CAPD2</text>
<text x="88.8" y="44">CAPD3</text>
<text x="88.8" y="45.9">CAPD4</text>
<text x="88.8" y="47.9">CAPD5</text>
<text x="106.2" y="42.1">LG4</text>
<text x="106.2" y="44">LG5</text>
<text x="166" y="42.1">GDCDAT R92</text>
<text x="166" y="44">GDCCLK R93</text>
<text x="187.3" y="44">DDCCLK</text>
<text x="187.3" y="42.1">DDCDAT</text>
<text x="79.2" y="53.7">CAP-CLK</text>
<text x="88.8" y="49.8">CAPD6</text>
<text x="88.8" y="51.7">CAPD7</text>
<text x="106.2" y="49.8">LR0</text>
<text x="106.2" y="51.7">LR1</text>
<text x="106.2" y="53.7">LR2</text>
<text x="169.7" y="51.7">AVDD_VGADAC10</text>
<text x="222" y="53.7">DACB</text>
<text x="247.1" y="53.7">LLDACB</text>
<text x="266.4" y="53.7">BOUT</text>
<text x="61.6" y="58.5">15,16</text>
<text x="61.6" y="56.6">15,16</text>
<text x="61.6" y="54.6">14,16</text>
<text x="67.2" y="58.5">LVSYNC</text>
<text x="67.2" y="56.6">LDE</text>
<text x="67.2" y="54.6">CAP-CLK</text>
<text x="79.2" y="59.5">LHSYNC</text>
<text x="79.2" y="57.5">LVSYNC</text>
<text x="79.2" y="55.6">LDE</text>
<text x="106.2" y="59.5">LR5</text>
<text x="106.2" y="55.6">LR3</text>
<text x="106.2" y="57.5">LR4</text>
<text x="169.9" y="55.6">AVDD_VGADAC18</text>
<text x="61.6" y="64.3">15,16</text>
<text x="61.6" y="60.4">15,16</text>
<text x="67.2" y="64.3">TV_HSYNC</text>
<text x="67.2" y="60.4">LHSYNC</text>
<text x="79.2" y="63.3">TV_HSYNC</text>
<text x="79.2" y="65.2">TV_VSYNC</text>
<text x="96.6" y="63.3">ST13</text>
<text x="96.6" y="65.2">ST14</text>
<text x="61.6" y="66.2">15,16</text>
<text x="61.8" y="68.1">15,16</text>
<text x="61.8" y="70.1">15</text>
<text x="67.2" y="66.2">TV_VSYNC</text>
<text x="69.9" y="70.1">TV_DET</text>
<text x="71.1" y="68.1">TV_DE</text>
<text x="79.2" y="67.2">TV_DE</text>
<text x="79.2" y="71">LCLK</text>
<text x="79.2" y="69.1">TV_DET</text>
<text x="96.6" y="67.2">ST12</text>
<text x="106.2" y="71">ST15</text>
<text x="61.8" y="72">15,16</text>
<text x="61.8" y="75.9">15</text>
<text x="71.8" y="75.9">OCLK</text>
<text x="72.2" y="72">LCLK</text>
<text x="79.2" y="74.9">OCLK</text>
<text x="56" y="79.7">14,15</text>
<text x="56" y="81.7">14,15</text>
<text x="62.2" y="81.7">DDC1DAT</text>
<text x="62.6" y="79.7">DDC1CLK</text>
<text x="106.2" y="80.7">DVO1DAT</text>
<text x="106.2" y="78.8">DVO1CLK</text>
<text x="100.4" y="86.5">ST0</text>
<text x="169.9" y="84.5">AVDD_VGAPLL18</text>
<text x="222" y="84.5">VSYNC</text>
<text x="222" y="86.5">HSYNC</text>
<text x="71.5" y="93.2">16</text>
<text x="71.5" y="91.3">16</text>
<text x="79.2" y="93.2">LVDDEN</text>
<text x="79.6" y="91.3">LBACKL</text>
<text x="105.6" y="90.3">LBACKL</text>
<text x="105.6" y="92.3">LVDDEN</text>
<text x="71.5" y="99">16</text>
<text x="79.9" y="99">BLPWM</text>
<text x="88.8" y="98.1">BLPWM</text>
<text x="100.4" y="98.1">ST8</text>
<text x="222" y="101.9">DDCDAT</text>
<text x="222" y="103.8">DDCCLK</text>
<text x="243.3" y="119.3">VCC_D</text>
<text x="162.2" y="128.9">ST0</text>
<text x="96.6" y="132.8">ST3</text>
<text x="222" y="134.7">ROUT</text>
<text x="96.6" y="138.6">ST6</text>
<text x="162.2" y="138.6">ST8</text>
<text x="222" y="142.5">BOUT</text>
<text x="222" y="138.6">GOUT</text>
<text x="268.4" y="142.5">HSYNC</text>
<text x="268.4" y="138.6">DDCDAT</text>
<text x="96.6" y="144.4">ST7</text>
<text x="268.4" y="146.3">VSYNC</text>
<text x="96.6" y="150.2">ST11</text>
<text x="96.6" y="156">ST12</text>
<text x="145.8" y="156">ST14</text>
<text x="268.4" y="150.2">DDCCLK</text>
<text x="96.6" y="161.8">ST13</text>
<text x="235.5" y="162.4">GGND</text>
<text x="145.8" y="171.4">ST15</text>
</g>
<g font-size="1.7" fill="#000080">
<text x="125.5" y="9.3">U1C</text>
<text x="140.9" y="9.3">Vortex86MX_BGA720</text>
<text x="237.5" y="15">L20</text>
<text x="241.3" y="13.1">100nH</text>
<text x="256.8" y="13.1">L21</text>
<text x="260.6" y="15">33nH</text>
<text x="229.8" y="18.9">R87</text>
<text x="237.5" y="20.8">C44</text>
<text x="251" y="20.8">C45</text>
<text x="229.8" y="24.7">75</text>
<text x="237.5" y="24.7">6.8pF</text>
<text x="251" y="24.7">6.8pF</text>
<text x="173.8" y="32.4">R88</text>
<text x="181.5" y="32.4">511 1%</text>
<text x="237.5" y="34.4">L22</text>
<text x="243.3" y="32.4">100nH</text>
<text x="254.8" y="32.4">L23</text>
<text x="260.6" y="34.4">33nH</text>
<text x="181.5" y="40.2">22</text>
<text x="181.5" y="38.2">22</text>
<text x="229.8" y="38.2">R91</text>
<text x="237.5" y="40.2">C46</text>
<text x="251" y="40.2">C47</text>
<text x="181.5" y="44">100</text>
<text x="181.5" y="42.1">100</text>
<text x="229.8" y="44">75</text>
<text x="237.5" y="44">6.8pF</text>
<text x="251" y="44">6.8pF</text>
<text x="189.2" y="51.7">L24</text>
<text x="191.2" y="53.7">BEAD</text>
<text x="237.5" y="53.7">L25</text>
<text x="241.3" y="51.7">100nH</text>
<text x="256.8" y="51.7">L26</text>
<text x="260.6" y="53.7">33nH</text>
<text x="189.2" y="55.6">L27</text>
<text x="191.2" y="57.5">BEAD</text>
<text x="229.8" y="57.5">R94</text>
<text x="237.5" y="59.5">C48</text>
<text x="251" y="59.5">C49</text>
<text x="162.2" y="63.3">C50</text>
<text x="175.7" y="63.3">C51</text>
<text x="181.5" y="63.3">C52</text>
<text x="198.9" y="63.3">C53</text>
<text x="229.8" y="63.3">75</text>
<text x="237.5" y="63.3">6.8pF</text>
<text x="251" y="63.3">6.8pF</text>
<text x="162.2" y="67.2">104</text>
<text x="175.7" y="67.2">104</text>
<text x="181.5" y="67.2">103</text>
<text x="198.9" y="67.2">104</text>
<text x="229.8" y="76.8">R95</text>
<text x="235.5" y="76.8">R96</text>
<text x="77.3" y="80.7">R98</text>
<text x="77.3" y="78.8">R97</text>
<text x="85" y="80.7">100</text>
<text x="85" y="78.8">100</text>
<text x="229.8" y="80.7">2.2K</text>
<text x="235.5" y="80.7">2.2K</text>
<text x="77.3" y="86.5">R100</text>
<text x="77.3" y="84.5">R99</text>
<text x="85" y="86.5">2K</text>
<text x="85" y="84.5">2K</text>
<text x="189.2" y="84.5">L28</text>
<text x="191.2" y="86.5">BEAD</text>
<text x="181.5" y="90.3">C54</text>
<text x="181.5" y="94.2">103</text>
<text x="187.3" y="90.3">C55</text>
<text x="187.3" y="94.2">104</text>
<text x="198.9" y="90.3">C56</text>
<text x="198.9" y="94.2">104</text>
<text x="229.8" y="94.2">R101</text>
<text x="235.5" y="94.2">R102</text>
<text x="229.8" y="98.1">2.2K</text>
<text x="235.5" y="98.1">2.2K</text>
<text x="258.7" y="116.8">F4</text>
<text x="256.8" y="123.1">S0805FUSE</text>
<text x="144.8" y="128.9">R104</text>
<text x="154.5" y="128.9">4.7K</text>
<text x="168" y="128.9">R105</text>
<text x="177.6" y="128.9">4.7K</text>
<text x="252.9" y="127">J8</text>
<text x="102.3" y="132.8">R103</text>
<text x="112" y="132.8">4.7K</text>
<text x="102.3" y="138.6">R106</text>
<text x="112" y="138.6">4.7K</text>
<text x="144.8" y="138.6">R107</text>
<text x="154.5" y="138.6">4.7K</text>
<text x="168" y="138.6">R108</text>
<text x="177.6" y="138.6">4.7K</text>
<text x="102.3" y="144.4">R109</text>
<text x="112" y="144.4">4.7K</text>
<text x="166" y="144.4">J30</text>
<text x="166" y="148.3">HEADER 3</text>
<text x="102.3" y="150.2">R110</text>
<text x="102.3" y="156">R113</text>
<text x="112" y="150.2">4.7K</text>
<text x="112" y="156">4.7K</text>
<text x="144.8" y="154.1">R111</text>
<text x="154.5" y="154.1">4.7K</text>
<text x="168" y="154.1">R112</text>
<text x="177.6" y="154.1">4.7K</text>
<text x="102.3" y="161.8">R114</text>
<text x="112" y="161.8">4.7K</text>
<text x="166" y="159.8">J31</text>
<text x="251" y="157.9">DSUB15F</text>
<text x="166" y="163.7">HEADER 3</text>
<text x="144.8" y="169.5">R115</text>
<text x="154.5" y="169.5">4.7K</text>
<text x="168" y="169.5">R116</text>
<text x="177.6" y="169.5">4.7K</text>
</g>
<g font-size="1.7">
<text x="118.1" y="17.4">U1</text>
<text x="118.1" y="15.4">V5</text>
<text x="159.7" y="15.4">H1</text>
<text x="118.1" y="19.3">U2</text>
<text x="118.1" y="21.2">U4</text>
<text x="118.1" y="23.1">U5</text>
<text x="159.7" y="21.2">G1</text>
<text x="118.3" y="25.1">T1</text>
<text x="118.3" y="27">T3</text>
<text x="118.3" y="28.9">T4</text>
<text x="159.7" y="27">F1</text>
<text x="118.1" y="34.7">R2</text>
<text x="118.1" y="32.8">R1</text>
<text x="118.3" y="30.9">T6</text>
<text x="159.7" y="32.8">J6</text>
<text x="118.1" y="36.7">R5</text>
<text x="118.1" y="38.6">R3</text>
<text x="118.1" y="40.5">R4</text>
<text x="159.7" y="38.6">K1</text>
<text x="159.7" y="40.5">L2</text>
<text x="118.1" y="42.4">P1</text>
<text x="118.1" y="44.4">P2</text>
<text x="118.1" y="46.3">P4</text>
<text x="159.7" y="44.4">K3</text>
<text x="159.7" y="42.4">K4</text>
<text x="118.1" y="50.2">N1</text>
<text x="118.1" y="52.1">N6</text>
<text x="118.1" y="48.2">P5</text>
<text x="159.7" y="52.1">G3</text>
<text x="159.7" y="50.2">H3</text>
<text x="203.1" y="52.7">VCORE</text>
<text x="117.9" y="57.9">M1</text>
<text x="117.9" y="59.8">M2</text>
<text x="118.1" y="54">N3</text>
<text x="118.1" y="56">N4</text>
<text x="159.7" y="54">F3</text>
<text x="159.7" y="56">H6</text>
<text x="159.7" y="57.9">K6</text>
<text x="203.1" y="56.6">VCC1.8</text>
<text x="117.6" y="63.7">W3</text>
<text x="118.1" y="65.6">V4</text>
<text x="117.6" y="67.5">W5</text>
<text x="117.6" y="69.5">W1</text>
<text x="118.1" y="71.4">V3</text>
<text x="118.3" y="75.3">L4</text>
<text x="159.7" y="77.2">F2</text>
<text x="159.7" y="75.3">G2</text>
<text x="159.7" y="73.3">H2</text>
<text x="239.8" y="73.9">VCC</text>
<text x="118.3" y="79.1">L1</text>
<text x="118.4" y="81">J2</text>
<text x="159.7" y="79.1">H5</text>
<text x="159.7" y="83">C3</text>
<text x="68" y="85.5">VCC3</text>
<text x="68" y="87.4">VCC3</text>
<text x="118.4" y="84.9">J3</text>
<text x="118.4" y="86.8">J4</text>
<text x="159.7" y="84.9">B1</text>
<text x="203.1" y="85.5">VCC1.8</text>
<text x="117.9" y="92.6">M4</text>
<text x="117.9" y="94.6">M5</text>
<text x="118.1" y="90.7">V1</text>
<text x="239.8" y="91.3">VCC</text>
<text x="118.1" y="98.4">V2</text>
<text x="118.3" y="96.5">L3</text>
<text x="159.7" y="98.4">D3</text>
<text x="159.7" y="100.4">B2</text>
<text x="274.5" y="120.3">VCC</text>
<text x="137.5" y="129.9">VCC3</text>
<text x="247.7" y="129.3">17</text>
<text x="248.7" y="133.2">6</text>
<text x="248.7" y="135.1">1</text>
<text x="248.7" y="137">7</text>
<text x="260.1" y="135.1">11</text>
<text x="137.5" y="139.6">VCC3</text>
<text x="248.7" y="139">2</text>
<text x="248.7" y="140.9">8</text>
<text x="248.7" y="142.8">3</text>
<text x="260.1" y="139">12</text>
<text x="260.1" y="142.8">13</text>
<text x="247.7" y="148.6">10</text>
<text x="248.7" y="144.8">9</text>
<text x="248.7" y="146.7">4</text>
<text x="260.1" y="146.7">14</text>
<text x="137.5" y="155">VCC3</text>
<text x="247.7" y="154.4">16</text>
<text x="248.7" y="150.5">5</text>
<text x="260.1" y="150.5">15</text>
<text x="137.5" y="170.5">VCC3</text>
<text x="222" y="173">Title</text>
<text x="222" y="178.8">Size</text>
<text x="229.8" y="174.9">Vortex86MX VGA/ PLL</text>
<text x="229.8" y="178.8">Document Number</text>
<text x="285.7" y="178.8">Rev</text>
<text x="222" y="184.6">Date:</text>
<text x="229.8" y="180.7">DM133A</text>
<text x="230" y="184.6">Thursday, November 12, 2009</text>
<text x="260.6" y="184.6">Sheet</text>
<text x="270.3" y="184.6">7</text>
<text x="276.1" y="184.6">of</text>
<text x="281.9" y="184.6">17</text>
<text x="287.7" y="180.7">0.4</text>
</g>
<g font-size="1.7" fill="#004080">
<text x="122.6" y="16.2">G_FPD[0]/TVD0</text>
<text x="151.9" y="16.2">G_IOR</text>
<text x="122.6" y="18.2">G_FPD[1]/TVD1</text>
<text x="122.6" y="20.1">G_FPD[2]/TVD2</text>
<text x="122.6" y="22">G_FPD[3]/TVD3/STRP3</text>
<text x="122.6" y="23.9">G_FPD[4]/TVD4</text>
<text x="151.8" y="22">G_IOG</text>
<text x="122.6" y="25.9">G_FPD[5]/TVD5</text>
<text x="122.6" y="27.8">G_FPD[6]/TVD6/STRP6</text>
<text x="122.6" y="29.7">G_FPD[7]/TVD7/STRP7</text>
<text x="152" y="27.8">G_IOB</text>
<text x="122.6" y="35.5">G_FPD[10]/TVD10</text>
<text x="122.6" y="31.7">G_FPD[8]/TVD8</text>
<text x="122.6" y="33.6">G_FPD[9]/TVD9</text>
<text x="150.4" y="33.6">G_REXT</text>
<text x="122.6" y="37.5">G_FPD[11]/TVD11/STRP11</text>
<text x="122.6" y="39.4">G_FPD[12]/CAPD0</text>
<text x="122.6" y="41.3">G_FPD[13]/CAPD1</text>
<text x="149" y="39.4">G_HSYNC</text>
<text x="149.1" y="41.3">G_VSYNC</text>
<text x="122.6" y="43.2">G_FPD[14]/CAPD2</text>
<text x="122.6" y="45.2">G_FPD[15]/CAPD3</text>
<text x="122.6" y="47.1">G_FPD[16]/CAPD4</text>
<text x="146.8" y="43.2">G_DDC_DAT</text>
<text x="146.9" y="45.2">G_DDC_CLK</text>
<text x="122.6" y="49">G_FPD[17]/CAPD5</text>
<text x="122.6" y="51">G_FPD[18]/CAPD6</text>
<text x="122.6" y="52.9">G_FPD[19]/CAPD7</text>
<text x="146.5" y="52.9">AVDD_DACG</text>
<text x="146.6" y="51">AVDD_DACR</text>
<text x="122.6" y="54.8">G_FPD[20]/CAPFILD</text>
<text x="122.6" y="56.8">G_FPD[21]/CAPHS</text>
<text x="122.6" y="58.7">G_FPD[22]/CAPVS</text>
<text x="145.4" y="56.8">AVDD_DACBG</text>
<text x="146.7" y="54.8">AVDD_DACB</text>
<text x="149.1" y="58.7">VDD_DAC</text>
<text x="122.6" y="64.5">G_FP1HS/TVHS/STRP13</text>
<text x="122.6" y="60.6">G_FPD[23]/CAPCLK</text>
<text x="122.6" y="68.3">G_FP1DE/TVDE/STRP12</text>
<text x="122.6" y="70.3">G_FP1DET/TVDET</text>
<text x="122.6" y="66.4">G_FP1VS/TVVS/STRP14</text>
<text x="122.6" y="72.2">G_FP1CLK/TVCLKO/STRP15</text>
<text x="122.6" y="76.1">G_TVCLKIN</text>
<text x="146.7" y="76.1">AVSS_DACG</text>
<text x="146.8" y="74.1">AVSS_DACR</text>
<text x="122.6" y="79.9">G_DDC1_CLK</text>
<text x="122.6" y="81.9">G_DDC1_DAT</text>
<text x="145.5" y="83.8">AVDD3_PLL18</text>
<text x="145.5" y="79.9">AVSS_DACBG</text>
<text x="146.9" y="78">AVSS_DACB</text>
<text x="122.6" y="85.7">G_GPIOC1</text>
<text x="122.6" y="87.7">G_GPIOD1/STRP0</text>
<text x="145.5" y="85.7">AVDD4_PLL18</text>
<text x="122.6" y="91.5">G_ENBLT</text>
<text x="122.6" y="93.4">G_ENVDD</text>
<text x="122.6" y="95.4">G_ENVEE</text>
<text x="122.6" y="97.3">G_BLCLKIN</text>
<text x="122.6" y="99.2">G_BLPWM/STRP8</text>
<text x="145.7" y="99.2">AVSS3_PLL18</text>
<text x="145.7" y="101.2">AVSS4_PLL18</text>
<text x="161.1" y="147.7" transform="rotate(-90 161.1 147.7)">1</text>
<text x="163" y="147.7" transform="rotate(-90 163 147.7)">2</text>
<text x="164.9" y="147.7" transform="rotate(-90 164.9 147.7)">3</text>
<text x="161.1" y="163.1" transform="rotate(-90 161.1 163.1)">1</text>
<text x="163" y="163.1" transform="rotate(-90 163 163.1)">2</text>
<text x="164.9" y="163.1" transform="rotate(-90 164.9 163.1)">3</text>
</g>
<g font-size="1.7" fill="#00f">
<text x="144.8" y="43.8">*</text>
<text x="135.2" y="80.5">*</text>
</g>
<g font-size="1.4">
<text x="30.9" y="1.5">5</text>
<text x="88.8" y="1.5">4</text>
<text x="146.7" y="1.5">3</text>
<text x="204.7" y="1.5">2</text>
<text x="262.6" y="1.5">1</text>
<text x=".5" y="26.1">D</text>
<text x="292" y="26.1">D</text>
<text x=".5" y="71.9">C</text>
<text x="292" y="71.9">C</text>
<text x=".5" y="117.8">B</text>
<text x="292" y="117.8">B</text>
<text x=".5" y="163.6">A</text>
<text x="292" y="163.6">A</text>
<text x="30.9" y="186.8">5</text>
<text x="88.8" y="186.8">4</text>
<text x="146.7" y="186.8">3</text>
<text x="204.7" y="186.8">2</text>
<text x="262.6" y="186.8">1</text>
</g>
</svg>
